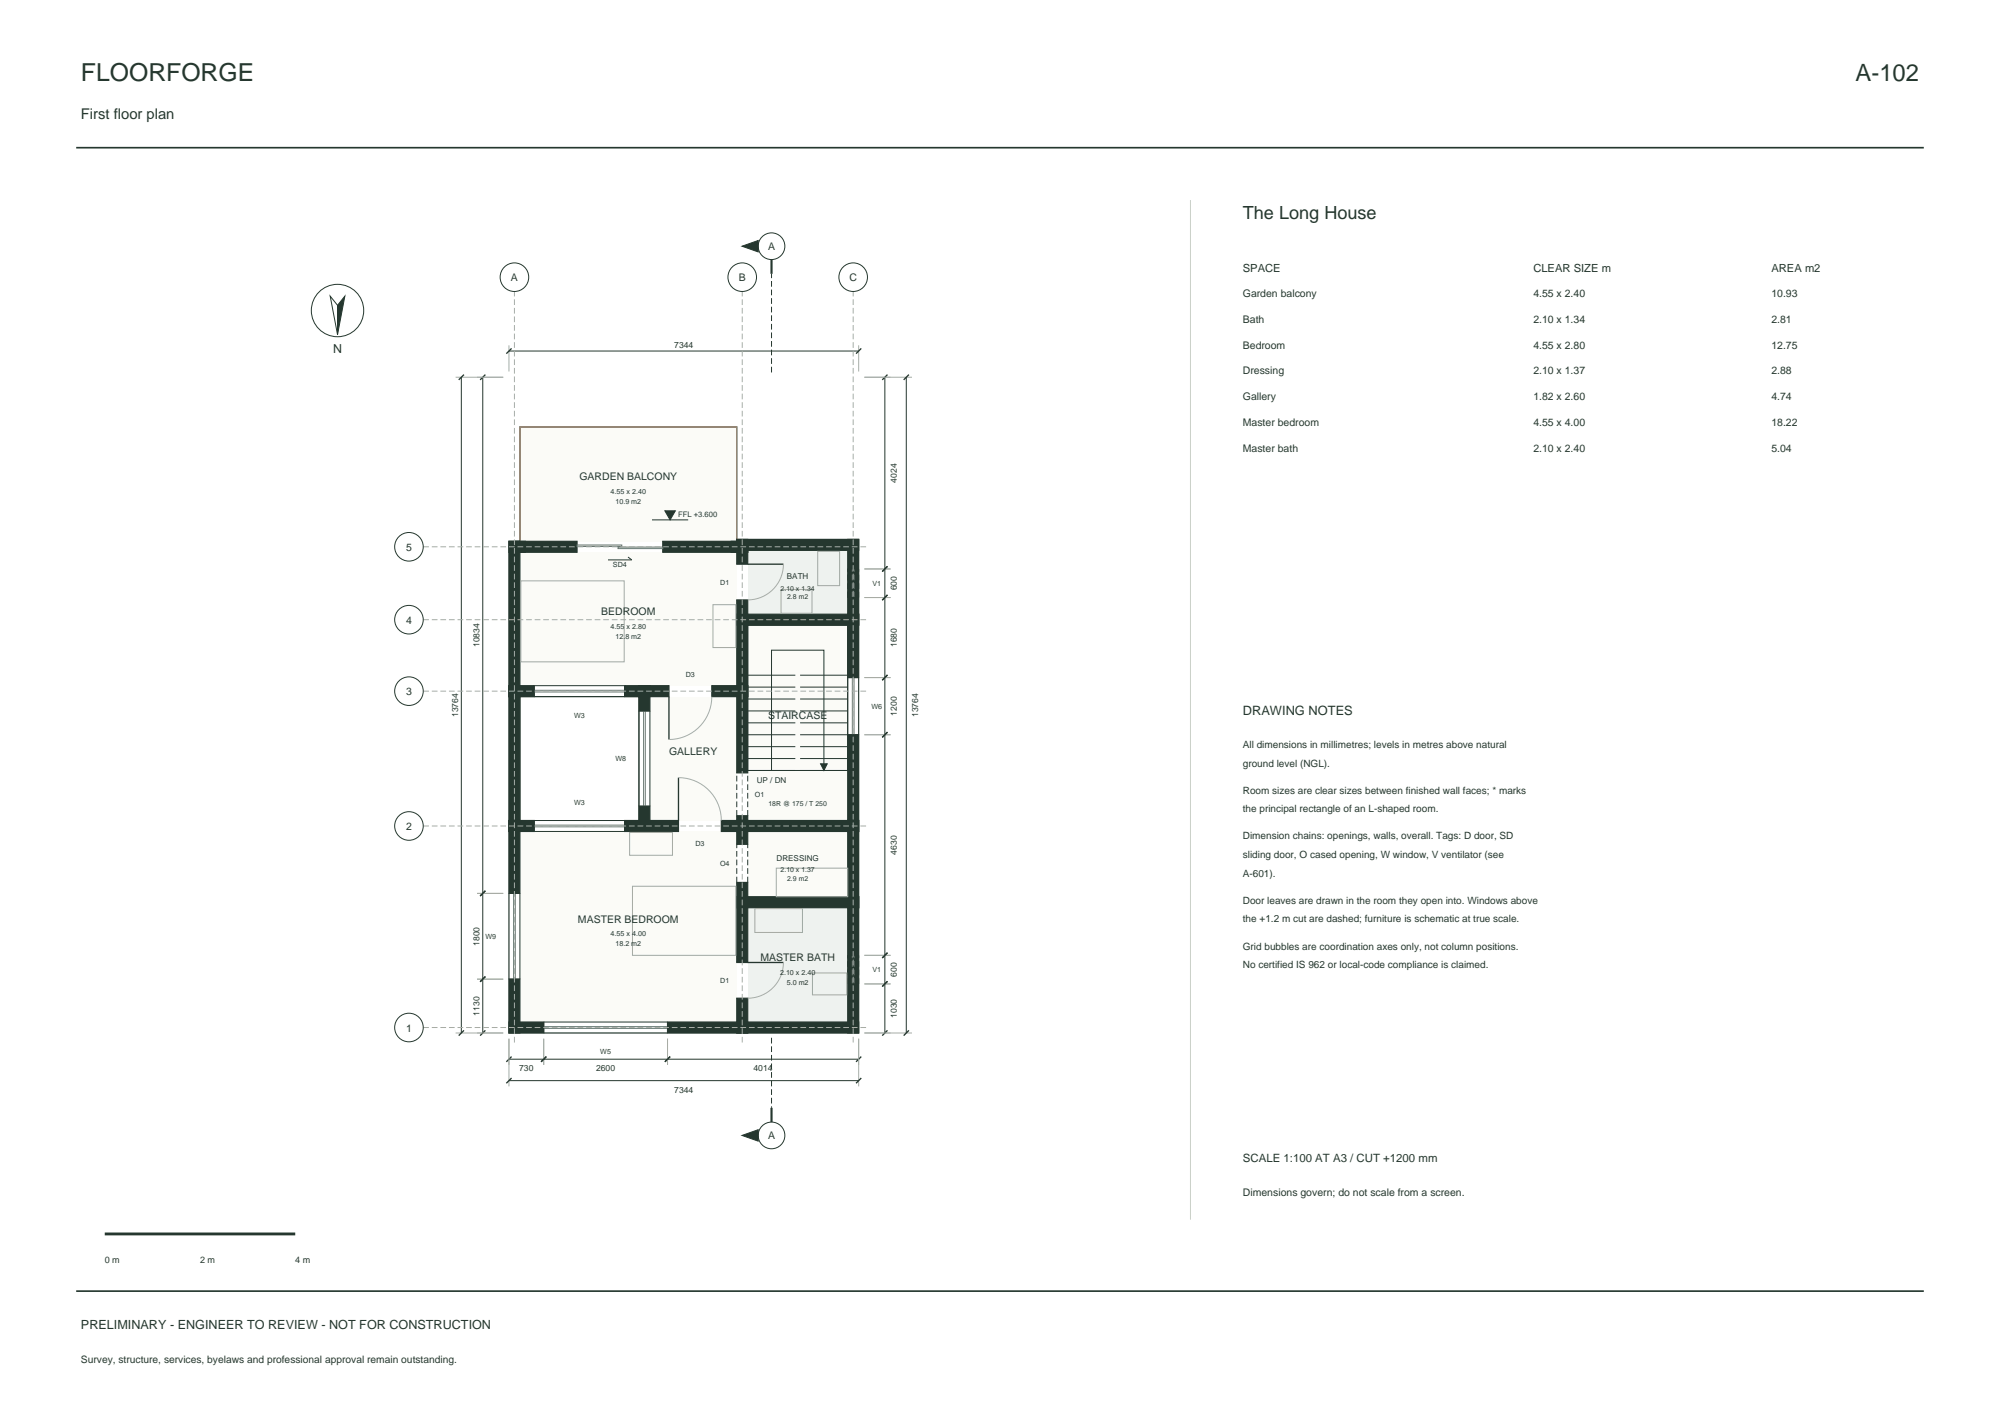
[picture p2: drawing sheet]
<svg xmlns="http://www.w3.org/2000/svg" width="420mm" height="297mm" viewBox="0 0 420 297" stroke-linecap="round" stroke-linejoin="round" font-family="sans-serif">
<path d="M16 31h388M16 271h388" fill="none" stroke="#25372f" stroke-width=".35"/>
<path d="M109.2 89.6h45.5v24h-45.5z" fill-rule="evenodd" fill="#fbfbf7"/>
<path d="M157 115.5h21v13.4h-21z" fill-rule="evenodd" fill="#eef2ef"/>
<g fill="#fbfbf7">
<path d="M109.2 115.9h45.5v28h-45.5z" fill-rule="evenodd"/>
<path d="M157 174.5h21v13.7h-21z" fill-rule="evenodd"/>
<path d="M136.5 146.2h18.2v26h-18.2z" fill-rule="evenodd"/>
<path d="M109.2 174.5h45.5v40h-45.5z" fill-rule="evenodd"/>
</g>
<path d="M157 190.5h21v24h-21z" fill-rule="evenodd" fill="#eef2ef"/>
<path d="M157 131.2h21v41h-21z" fill-rule="evenodd" fill="#fbfbf7"/>
<path d="M109.2 89.6h45.5v23.6h25.6v103.6h-73.4v-103.2h2.3z" fill="none" stroke="#a8afa4" stroke-width=".21"/>
<path d="M178 119.4h2.3M157 131.2h21v30.5h-21zM178 125.4h2.3M109.2 146.2h25v26h-25z" fill="none" stroke="#25372f" stroke-width=".21"/>
<path d="M154.7 113.2v-23.6h-45.5v24" fill="none" stroke="#9e653f" stroke-width=".3"/>
<g fill="#25372f" stroke="#25372f" stroke-width=".25">
<path d="M106.9 172.2h2.3v15.3h-2.3z" fill-rule="evenodd"/>
<path d="M106.9 205.5h2.3v11.3h-2.3z" fill-rule="evenodd"/>
<path d="M140.2 214.5h16.8v2.3h-16.8z" fill-rule="evenodd"/>
<path d="M106.9 214.5h7.3v2.3h-7.3z" fill-rule="evenodd"/>
<path d="M106.9 143.9h2.3v30.6h-2.3z" fill-rule="evenodd"/>
<path d="M131.2 172.2h5.3v2.3h-5.3z" fill-rule="evenodd"/>
<path d="M106.9 172.2h5.3v2.3h-5.3z" fill-rule="evenodd"/>
<path d="M106.9 113.6h2.3v32.6h-2.3z" fill-rule="evenodd"/>
<path d="M131.2 143.9h5.3v2.3h-5.3z" fill-rule="evenodd"/>
<path d="M106.9 143.9h5.3v2.3h-5.3z" fill-rule="evenodd"/>
<path d="M106.9 113.6h3.4v2.3h-3.4z" fill-rule="evenodd"/>
<path d="M139.2 113.6h16.7v2.3h-16.7z" fill-rule="evenodd"/>
<path d="M108 113.6h13.2v2.3h-13.2z" fill-rule="evenodd"/>
<path d="M153.6 113.6h3.4v2.3h-3.4z" fill-rule="evenodd"/>
<path d="M134.2 143.9h2.3v5.3h-2.3z" fill-rule="evenodd"/>
<path d="M134.2 169.2h2.3v5.3h-2.3z" fill-rule="evenodd"/>
<path d="M151.5 172.2h5.5v2.3h-5.5z" fill-rule="evenodd"/>
<path d="M134.2 172.2h8.3v2.3h-8.3z" fill-rule="evenodd"/>
<path d="M149.5 143.9h7.5v2.3h-7.5z" fill-rule="evenodd"/>
<path d="M134.2 143.9h6.3v2.3h-6.3z" fill-rule="evenodd"/>
<path d="M154.7 188.2h2.3v13.8h-2.3z" fill-rule="evenodd"/>
<path d="M154.7 209.5h2.3v7.3h-2.3z" fill-rule="evenodd"/>
<path d="M154.7 214.5h25.6v2.3h-25.6z" fill-rule="evenodd"/>
<path d="M154.7 172.2h2.3v5h-2.3z" fill-rule="evenodd"/>
<path d="M154.7 185.2h2.3v5.3h-2.3z" fill-rule="evenodd"/>
<path d="M154.7 188.2h25.6v2.3h-25.6z" fill-rule="evenodd"/>
<path d="M154.7 143.9h2.3v18.3h-2.3z" fill-rule="evenodd"/>
<path d="M154.7 171.2h2.3v3.3h-2.3z" fill-rule="evenodd"/>
<path d="M154.7 172.2h25.6v2.3h-25.6z" fill-rule="evenodd"/>
<path d="M154.7 128.9h2.3v17.3h-2.3z" fill-rule="evenodd"/>
<path d="M154.7 113.6h2.3v4.8h-2.3z" fill-rule="evenodd"/>
<path d="M154.7 125.9h2.3v5.3h-2.3z" fill-rule="evenodd"/>
<path d="M154.7 128.9h25.6v2.3h-25.6z" fill-rule="evenodd"/>
<path d="M154.7 113.2h2.3v2.7h-2.3z" fill-rule="evenodd"/>
<path d="M154.7 113.2h25.6v2.3h-25.6z" fill-rule="evenodd"/>
<path d="M178 188.2h2.3v28.6h-2.3z" fill-rule="evenodd"/>
<path d="M178 172.2h2.3v18.3h-2.3z" fill-rule="evenodd"/>
<path d="M178 128.9h2.3v13.3h-2.3z" fill-rule="evenodd"/>
<path d="M178 154.2h2.3v20.3h-2.3z" fill-rule="evenodd"/>
<path d="M178 113.2h2.3v18h-2.3z" fill-rule="evenodd"/>
</g>
<path d="M178 125.4v-6M180.3 125.4v-6" fill="none" stroke="#25372f" stroke-width=".21" stroke-dasharray="1.2 .6" stroke-linecap="butt"/>
<path d="M179 125.4v-6M179.4 125.4v-6" fill="none" stroke="#5f7d78" stroke-width=".21" stroke-dasharray="1.2 .6" stroke-linecap="butt"/>
<g fill="#e3ebea" stroke="#5f7d78" stroke-width=".21">
<path d="M121.2 114.4h9.4v.3h-9.4z" fill-rule="evenodd"/>
<path d="M129.8 114.8h9.4v.4h-9.4z" fill-rule="evenodd"/>
</g>
<g fill="none" stroke="#25372f" stroke-width=".21">
<path d="M69.3 62.2l1.6 1.9v6.1zM96.9 79.2v137.6M101.4 79.2v137.6M106.9 73.7h73.4M185.8 79.2v137.6M190.3 79.2v137.6M131.9 116.9l.8 .6h-5M136.9 109.1h7.6M112.2 143.9h19v2.3h-19zM134.2 149.2h2.3v20h-2.3zM157 149.2h10M157 154.2h10"/>
<path d="M157 159.2h10M157 156.7h10M157 151.7h10M157 146.7h10M157 144.2h10M157 141.7h10M168 149.2h10M168 154.2h12.3v-12h-2.3v12M168 159.2h10M168 156.7h10M168 151.7h10M168 146.7h10"/>
<path d="M168 144.2h10M168 141.7h10M112.2 172.2h19v2.3h-19zM157 161.7h10M162 161.7v-25.2h11v25.2M168 161.7h10M106.9 187.5h2.3v18h-2.3zM114.2 214.5h26v2.3h-26zM178 206.5h2.3M178 200.5h2.3M106.9 222.3h73.4M106.9 226.8h73.4"/>
<circle cx="108" cy="58.2" r="3"/>
<circle cx="155.9" cy="58.2" r="3"/>
<circle cx="162" cy="51.7" r="2.8"/>
<circle cx="179.2" cy="58.2" r="3"/>
<circle cx="70.9" cy="65.2" r="5.5"/>
<circle cx="85.9" cy="114.8" r="3"/>
<circle cx="85.9" cy="130.1" r="3"/>
<circle cx="85.9" cy="145.1" r="3"/>
<circle cx="85.9" cy="173.4" r="3"/>
<circle cx="85.9" cy="215.7" r="3"/>
<circle cx="162" cy="238.3" r="2.8"/>
</g>
<g fill="none" stroke="#25372f" stroke-width=".28">
<path d="M97.4 78.6l-1.1 1.1M101.9 78.6l-1.1 1.1M107.4 73.1l-1.1 1.1M180.9 73.1l-1.1 1.1M186.4 78.6l-1.1 1.1M190.9 78.6l-1.1 1.1M157 118.4h7.5M186.4 118.9l-1.1 1.1M186.4 124.9l-1.1 1.1M140.5 146.2v9M186.4 153.7l-1.1 1.1M186.4 141.7l-1.1 1.1"/>
<path d="M142.5 163.2v9M101.9 187l-1.1 1.1M186.4 200l-1.1 1.1M97.4 216.3l-1.1 1.1M101.9 216.3l-1.1 1.1M101.9 205l-1.1 1.1M157 202h7.5M186.4 216.3l-1.1 1.1M186.4 206l-1.1 1.1M190.9 216.3l-1.1 1.1M107.4 221.8l-1.1 1.1M107.4 226.3l-1.1 1.1"/>
<path d="M114.7 221.8l-1.1 1.1M140.7 221.8l-1.1 1.1M180.9 221.8l-1.1 1.1M180.9 226.3l-1.1 1.1"/>
</g>
<g fill="none" stroke="#a8afa4" stroke-width=".21">
<path d="M95.7 79.2h10M106.9 72.5v5.5M180.3 72.5v5.5M181.5 79.2h10M164.5 118.4a7.5 7.5 0 0 1-7.5 7.5M181.5 119.4h5.5M181.5 125.4h5.5M149.5 146.2a9 9 0 0 1-9 9M181.5 154.2h5.5M181.5 142.2h5.5M142.5 163.2a9 9 0 0 1 9 9M100.2 187.5h5.5"/>
<path d="M95.7 216.8h10M100.2 205.5h5.5M106.9 218v10M114.2 218v5.5M140.2 218v5.5M164.5 202a7.5 7.5 0 0 1-7.5 7.5M180.3 218v10M181.5 216.8h10M181.5 206.5h5.5M181.5 200.5h5.5"/>
</g>
<path d="M112.2 145.2h19M112.2 144.9h19M135.2 149.2v20M135.5 149.2v20M179 142.2v12M179.4 142.2v12M112.2 173.2h19M112.2 173.6h19M107.8 187.5v18M108.2 187.5v18M114.2 215.9h26M114.2 215.5h26" fill="none" stroke="#5f7d78" stroke-width=".21"/>
<path d="M162 78.2v-20.7M154.7 171.2v-9M157 171.2v-9M154.7 185.2v-8M157 185.2v-8M162 217.8v14.7M178 206.5v-6M180.3 206.5v-6" fill="none" stroke="#25372f" stroke-width=".21" stroke-dasharray="1.2 .6" stroke-linecap="butt"/>
<path d="M179 206.5v-6M179.4 206.5v-6" fill="none" stroke="#5f7d78" stroke-width=".21" stroke-dasharray="1.2 .6" stroke-linecap="butt"/>
<g fill="#25372f" stroke="#25372f" stroke-width=".21">
<path d="M172.3 160.3h1.4l-.7 1.4z"/>
<path d="M139.6 107.2h2.2l-1.1 1.9z"/>
<path d="M155.8 238.3l3.4-1.2v2.4z"/>
<path d="M155.8 51.7l3.4-1.2v2.4z"/>
<path d="M72.4 62.2l-1.5 8v-6.1z"/>
</g>
<path d="M171.7 115.7h4.6v7.2h-4.6zM109.4 121.9h21.7v17h-21.7zM149.7 126.9h4.8v9h-4.8zM164 123.7h6.5v5h-6.5zM132.2 174.7h9v4.8h-9zM132.8 186h21.7v14.5h-21.7zM158.5 190.7h10v5h-10zM163 182.2h15v6h-15zM170.6 204.2h7.2v4.6h-7.2z" fill="none" stroke="#a3aaa1" stroke-width=".21"/>
<path d="M88.9 114.8h93.4M88.9 130.1h93.4M88.9 145.1h93.4M88.9 173.4h93.4M88.9 215.7h93.4M108 218.8v-157.6M155.9 218.8v-157.6M179.2 218.8v-157.6" fill="none" stroke="#a8afa4" stroke-width=".21" stroke-dasharray="1.2 .6" stroke-linecap="butt"/>
<path d="M162 54.5v3M162 232.5v3" fill="none" stroke="#25372f" stroke-width=".45"/>
<path d="M250 42v214" fill="none" stroke="#c9d0c7" stroke-width=".21"/>
<path d="M22 259h40" fill="none" stroke="#25372f" stroke-width=".6"/>
<text font-size="5.2" fill="#25372f" x="17" y="17">FLOORFORGE</text>
<text font-size="5" fill="#25372f" x="389.7" y="17">A-102</text>
<text font-size="3.8" fill="#25372f" x="261" y="46">The Long House</text>
<text font-size="3.1" fill="#25372f" x="17" y="25">First floor plan</text>
<text font-size="2.7" fill="#25372f" x="261" y="150">DRAWING NOTES</text>
<g font-size="2.6" fill="#25372f">
<text x="69.9" y="74.2">N</text>
<text x="17" y="279">PRELIMINARY - ENGINEER TO REVIEW - NOT FOR CONSTRUCTION</text>
</g>
<text font-size="2.4" fill="#25372f" x="261" y="244">SCALE 1:100 AT A3 / CUT +1200 mm</text>
<g font-size="2.3" fill="#25372f">
<text x="261" y="57">SPACE</text>
<text x="322" y="57">CLEAR SIZE m</text>
<text x="372" y="57">AREA m2</text>
</g>
<g font-size="2.2" fill="#25372f">
<text x="161.3" y="52.5">A</text>
<text x="107.3" y="59.1">A</text>
<text x="155.1" y="59.1">B</text>
<text x="178.4" y="59.1">C</text>
<text x="261" y="62.4">Garden balcony</text>
<text x="322" y="62.4">4.55 x 2.40</text>
<text x="372" y="62.4">10.93</text>
<text x="261" y="67.8">Bath</text>
<text x="322" y="67.8">2.10 x 1.34</text>
<text x="372" y="67.8">2.81</text>
<text x="261" y="73.2">Bedroom</text>
<text x="322" y="73.2">4.55 x 2.80</text>
<text x="372" y="73.2">12.75</text>
<text x="261" y="78.6">Dressing</text>
<text x="322" y="78.6">2.10 x 1.37</text>
<text x="372" y="78.6">2.88</text>
<text x="261" y="84">Gallery</text>
<text x="261" y="89.4">Master bedroom</text>
<text x="322" y="84">1.82 x 2.60</text>
<text x="322" y="89.4">4.55 x 4.00</text>
<text x="372" y="84">4.74</text>
<text x="372" y="89.4">18.22</text>
<text x="261" y="94.8">Master bath</text>
<text x="322" y="94.8">2.10 x 2.40</text>
<text x="372" y="94.8">5.04</text>
<text x="121.7" y="100.9">GARDEN BALCONY</text>
<text x="85.3" y="115.7">5</text>
<text x="85.3" y="131">4</text>
<text x="126.3" y="129.1">BEDROOM</text>
<text x="85.3" y="146">3</text>
<text x="161.3" y="151">STAIRCASE</text>
<text x="140.5" y="158.4">GALLERY</text>
<text x="85.3" y="174.3">2</text>
<text x="121.4" y="193.7">MASTER BEDROOM</text>
<text x="159.7" y="201.8">MASTER BATH</text>
<text x="85.3" y="216.6">1</text>
<text x="161.3" y="239.2">A</text>
<text x="261" y="251">Dimensions govern; do not scale from a screen.</text>
</g>
<g font-size="2.1" fill="#25372f">
<text x="261" y="157">All dimensions in millimetres; levels in metres above natural</text>
<text x="261" y="160.9">ground level (NGL).</text>
<text x="261" y="166.6">Room sizes are clear sizes between finished wall faces; * marks</text>
<text x="261" y="170.5">the principal rectangle of an L-shaped room.</text>
<text x="261" y="176.2">Dimension chains: openings, walls, overall. Tags: D door, SD</text>
<text x="261" y="180.1">sliding door, O cased opening, W window, V ventilator (see</text>
<text x="261" y="184">A-601).</text>
<text x="261" y="189.7">Door leaves are drawn in the room they open into. Windows above</text>
<text x="261" y="193.6">the +1.2 m cut are dashed; furniture is schematic at true scale.</text>
<text x="261" y="199.3">Grid bubbles are coordination axes only, not column positions.</text>
<text x="261" y="203.2">No certified IS 962 or local-code compliance is claimed.</text>
<text x="17" y="286">Survey, structure, services, byelaws and professional approval remain outstanding.</text>
</g>
<g font-size="1.9" fill="#25372f">
<text x="22" y="265">0 m</text>
<text x="42" y="265">2 m</text>
<text x="62" y="265">4 m</text>
</g>
<g font-size="1.8" fill="#25372f">
<text x="141.6" y="73">7344</text>
<text x="188.3" y="101.3" transform="rotate(-90 188.3 101.3)">4024</text>
<text x="188.3" y="123.9" transform="rotate(-90 188.3 123.9)">600</text>
<text x="100.7" y="135.9" transform="rotate(-90 100.7 135.9)">10834</text>
<text x="188.3" y="135.8" transform="rotate(-90 188.3 135.8)">1680</text>
<text x="96.2" y="150.5" transform="rotate(-90 96.2 150.5)">13764</text>
<text x="188.3" y="150.2" transform="rotate(-90 188.3 150.2)">1200</text>
<text x="192.8" y="150.5" transform="rotate(-90 192.8 150.5)">13764</text>
<text x="188.3" y="179.4" transform="rotate(-90 188.3 179.4)">4630</text>
<text x="100.7" y="198.5" transform="rotate(-90 100.7 198.5)">1800</text>
<text x="188.3" y="205" transform="rotate(-90 188.3 205)">600</text>
<text x="100.7" y="213.2" transform="rotate(-90 100.7 213.2)">1130</text>
<text x="188.3" y="213.7" transform="rotate(-90 188.3 213.7)">1030</text>
<text x="109" y="224.8">730</text>
<text x="125.2" y="224.8">2600</text>
<text x="158.2" y="224.8">4014</text>
<text x="141.6" y="229.3">7344</text>
</g>
<g font-size="1.7" fill="#25372f">
<text x="165.3" y="121.6">BATH</text>
<text x="158.9" y="164.3">UP / DN</text>
<text x="163.1" y="180.8">DRESSING</text>
</g>
<text font-size="1.6" fill="#25372f" x="142.4" y="108.5">FFL +3.600</text>
<g font-size="1.5" fill="#25372f">
<text x="128.2" y="103.6">4.55 x 2.40</text>
<text x="129.2" y="105.7">10.9 m2</text>
<text x="128.7" y="119">SD4</text>
<text x="151.3" y="122.8">D1</text>
<text x="183.2" y="123">V1</text>
<text x="128.2" y="131.9">4.55 x 2.80</text>
<text x="129.2" y="134">12.8 m2</text>
<text x="144" y="142">D3</text>
<text x="183" y="148.8">W6</text>
<text x="120.6" y="150.6">W3</text>
<text x="129.3" y="159.8">W8</text>
<text x="158.5" y="167.3">O1</text>
<text x="120.6" y="169">W3</text>
<text x="146" y="177.6">D3</text>
<text x="151.2" y="181.8">O4</text>
<text x="102" y="197.1">W9</text>
<text x="128.2" y="196.5">4.55 x 4.00</text>
<text x="129.2" y="198.6">18.2 m2</text>
<text x="151.3" y="206.4">D1</text>
<text x="163.8" y="204.5">2.10 x 2.40</text>
<text x="165.2" y="206.6">5.0 m2</text>
<text x="183.2" y="204.1">V1</text>
<text x="126.1" y="221.2">W5</text>
</g>
<g font-size="1.4" fill="#25372f">
<text x="163.9" y="124">2.10 x 1.34</text>
<text x="165.3" y="125.8">2.8 m2</text>
<text x="161.4" y="169.2">18R @ 175 / T 250</text>
<text x="163.9" y="183.1">2.10 x 1.37</text>
<text x="165.3" y="184.9">2.9 m2</text>
</g>
</svg>
